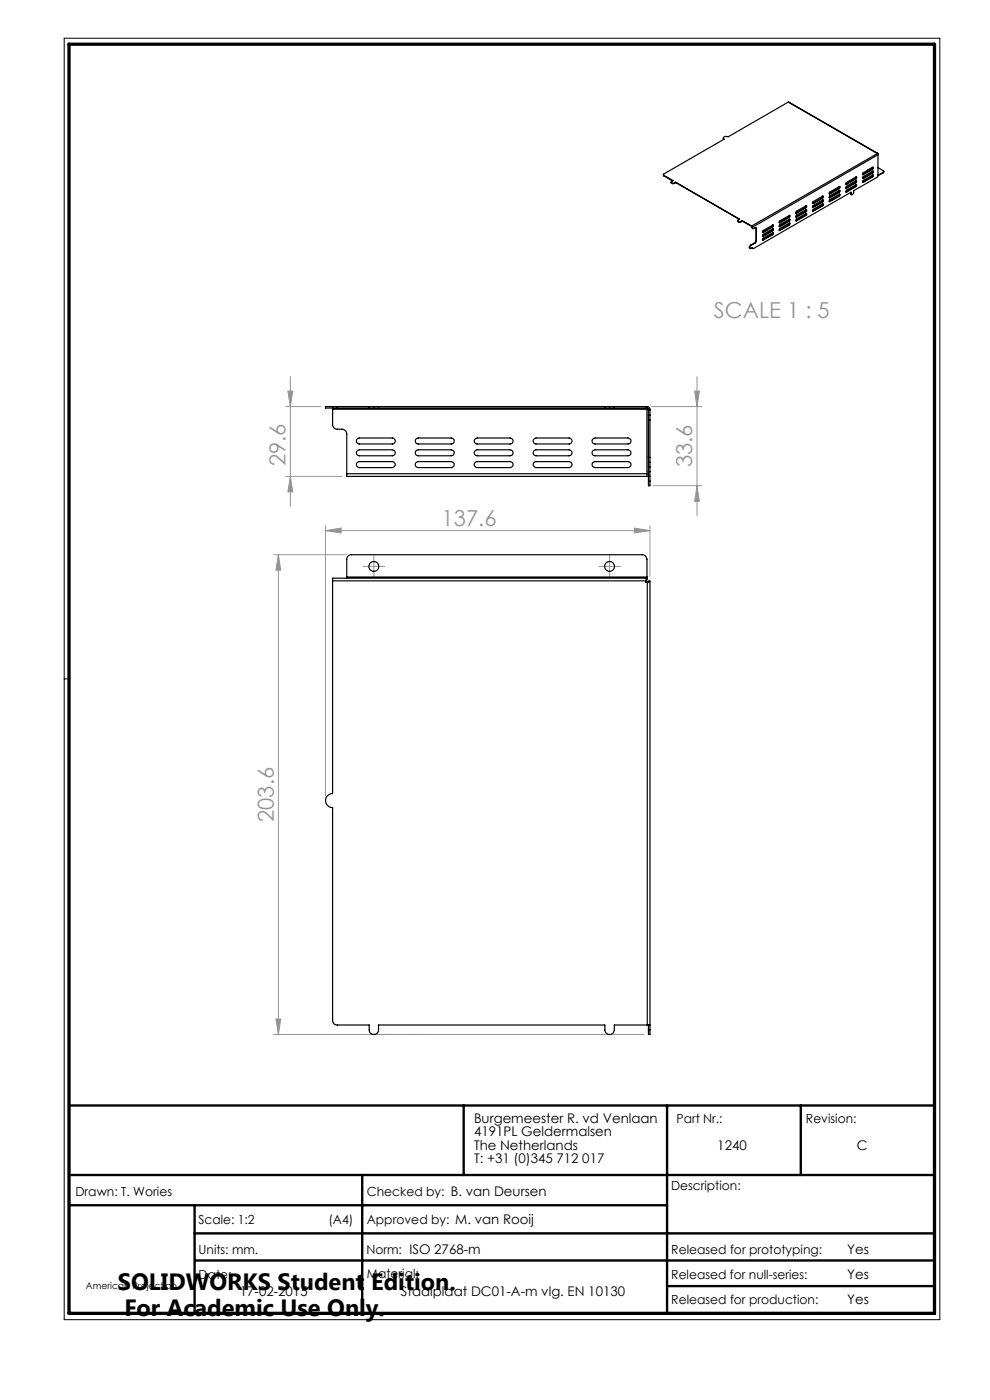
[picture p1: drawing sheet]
<svg xmlns="http://www.w3.org/2000/svg" width="210mm" height="297mm" viewBox="0 0 210 297" stroke-linecap="round" stroke-linejoin="round" font-family="sans-serif">
<path d="M13.6 8.1h185.8v271.9h-185.8zM14.6 144h-1" fill="none" stroke="#000" stroke-width=".21"/>
<path d="M14.6 234.5h183.6M98.4 234.5v14.8M141.5 234.5v44.1M169.9 234.5v14.8M14.6 249.3h183.6M14.6 255.7h126.9M41.3 255.7v22.9M76.8 249.3v29.3M41.3 261.7h156.9M41.4 267.4h156.8M141.5 272.8h56.7" fill="none" stroke="#000" stroke-width=".5"/>
<path d="M14.6 9.4h183.6v269.2h-183.6z" fill="none" stroke="#000" stroke-width=".7"/>
<g fill="none" stroke="#959595" stroke-width=".21">
<path d="M61.6 79.9v27.5M147.8 79.9v29.5M60.6 86.3h7.5M61.1 83h1l-.5 3.3zM138.3 86.3h10.5M147.4 83h.9l-.5 3.3zM58.1 117.7h15.5M59.1 117.7v101.8M59.1 117.7l.4 3.3h-1zM60.6 101.1h12M61.6 101.1l.5 3.2h-1zM69 112.6l3.4-.6v1.1z"/>
<path d="M69 111.5v57.3M69 112.6h68.9M79.3 118.9v2.5M129.3 118.9v2.5M134.5 112l3.4 .6-3.4 .5zM137.9 111.5v10.8M138.5 103h10.3M147.8 103l.5 3.4h-.9zM78 120.2h2.5M128.1 120.2h2.5M58.1 219.5h78.5M58.5 216.2h1l-.4 3.3z"/>
</g>
<path d="M79.3 118.9v-1.1M129.3 118.9v-1.1M78.1 120.1h-1.1M79.3 121.4v1M80.6 120.1h1M128.1 120.1h-1.1M129.3 121.4v1M130.6 120.1h1" fill="none" stroke="#959595" stroke-width=".21" stroke-dasharray="15.2 1.3 1.3 1.3"/>
<path d="M79.3 219.4h11.2" fill="none" stroke="#959595" stroke-width=".21" stroke-dasharray="15.2 1.3 1.3 1.3" stroke-dashoffset="11.6"/>
<g fill="#959595">
<path d="M134.5 112l3.4 .6-3.4 .5zM69 112.6l3.4-.6v1.1z"/>
<path d="M147.8 103l.5 3.4h-.9zM147.4 83h.9l-.5 3.3z"/>
<path d="M61.1 83h1l-.5 3.3zM61.6 101.1l.5 3.2h-1zM59.1 117.7l.4 3.3h-1zM58.5 216.2h1l-.4 3.3z"/>
</g>
<g fill="none" stroke="#000" stroke-width=".25">
<path d="M140.7 37l.1 .3M140.8 37.2l2 1.1-.5 .3 .2 .2M140.8 37.2v.1M140.8 37.3l1.9 1.1M142.3 38.7l.2 .2M142.5 38.8h.6M142.5 38.9h.6M142.5 38.8v.1M143.1 38.8v.1M143.3 38.7l13.6 7.8-.4 .2 .1 .3M143.3 38.7l-.2 .1M143.3 38.7h.1"/>
<path d="M143.3 38.7l13.5 7.8M143.3 38.7l-.2 .2M153.4 29.3l.1 .3M167.2 21.7l-12.8 7.3a.52 .52 0 0 0-.6-.1 .52 .52 0 0 0-.3 .6l-12.7 7.4v.3M167.2 21.7l19 10.8M167.2 21.7l18.8 10.8M177.9 39.9l-1.9 1.2M177.9 39.9l.1 .1M178.1 39.5l-.2 .4M179.5 39l-.1 .1M179.5 39.9h-.1M179.5 39l.1 .1"/>
<path d="M179.5 39.9h.1M181.5 37.9l.1 .1M181.5 37.9l-2 1.1M181.5 38.7l.1 .1M181.5 38.7l-2 1.2M181.5 39.5l.1 .1M181.5 39.5l-2 1.2M181.6 39.6l.1-.4-2.1 1.1-.2 .2v.2h.2M181.6 38a.21 .21 0 0 0 .2-.3 .21 .21 0 0 0-.2-.2l-2.1 1.2-.1 .3 .2 .1M181.6 38.8a.21 .21 0 0 0 .2-.2 .21 .21 0 0 0-.2-.3l-2.1 1.2-.1 .4h.2M181.6 38l-2 1.1M181.6 39.6l-2 1.1"/>
<path d="M181.6 38.8l-2 1.1M181.6 37.5l-.1 .4M181.6 38.3l-.1 .4M181.6 39.2l-.1 .3M183 37h.1M183 37.8h.1M183 38.6v.1M183 37.8l.1 .1M183 38.6l.1 .1M184.1 36.1l.3 .1M184.2 36l.3 .2M184.6 35.8l.2 .2"/>
<path d="M184.6 35.8l.3 .1M184.8 36.5l.3 .1M184.9 36.4l.2 .2M184.9 35.6l.1 .1M185 35.7l.1 .1M185 35.7h-.3M185 37.5l-2 1.1M185 35.9h.1M185 35.9l-2 1.1M185 36.7h.1M185 36.7l-2 1.1M185 37.5h.1"/>
<path d="M185.1 35.9a.21 .21 0 0 0 .2-.2 .21 .21 0 0 0-.2-.2l-2 1.2-.1 .3h.1M185.1 36.7l.2-.2-.1-.2-2.1 1.2-.1 .3 .1 .1M185.1 37.5l.2-.2-.1-.2-2.1 1.2-.1 .2v.2h.1M185.1 35.9l-2 1.1M185.1 36.7l-2 1.2M185.1 37.5l-2 1.2M185.2 35.5l-.2 .4M185.2 36.3l-.2 .4M185.2 37.1l-.2 .4M185.9 32.6h.1M186 32.6l.2 .2-26.6 15.4M186 32.5l.2 .1"/>
<path d="M186 32.6h.2M186 32.5l-.1 .1M186 32.6l-26.5 15.3M186 32.5v.1M186.2 32.6v4.9l-5.1 3v.3a.33 .33 0 0 1-.1 .4 .33 .33 0 0 1-.5-.1M186.3 37.1h.1M186.2 35.6l1.2 .6v.3M186.3 37.2l-.1 .1M186.3 37.1v.1M187.4 36.5l-1.1 .6M187.4 36.5v.2M187.4 36.7l-1.1 .5"/>
<path d="M187.5 36.4l-.1 .3M156.5 46.8l.1 .3M156.6 47h.6M156.6 47.1h.6M156.6 47v.1M157.2 47v.1M157.4 46.8l2.1 1.1M157.4 46.8l-.2 .2M157.4 46.8v.1M157.4 46.9l2.1 1.1M157.4 46.9l-.2 .2M159 52.5l.1 .2"/>
<path d="M159 52.5v.1M159.2 52l-.2 .5M159.2 52l.1 .1M159.3 52.1l-.3 .5M159.5 47.9l.1 .3M159.5 48v.2M159.5 47.9v.1M159.5 48.3l.2 .2M159.5 52.6l.2 .1M159.5 48.2h.1M159.5 48.3h.1M159.5 48.2v.1"/>
<path d="M159.6 48.3l.1 .2 .6-.2 .1 .2M159.6 48.2v.1M160.1 51.5l.1 .1M160.1 51.5l-.9 .5M160.2 51.6l-.9 .5M160.3 48.3l.1 .1M160.4 51l-.3 .5M160.4 48.4v.1M160.4 51v.1M160.4 48.4v2.6M160.4 51.1l-.2 .5M160.4 48.5v2.6"/>
<path d="M161.8 49.2l-.1 .1M161.8 50.1h-.1M161.8 50.9h-.1M161.8 49.2l.1 .1M161.8 50.1h.1M161.8 50.9h.1M163.8 48.9l-2 1.2M163.8 48.1l-2 1.1M163.8 49.7l-2 1.2M163.8 48.1l.1 .1M163.8 48.9l.1 .1M163.8 49.7l.1 .1"/>
<path d="M163.9 49l.1-.5-2.1 1.2-.2 .3 .2 .1M163.9 48.2l.1-.5-2.1 1.2-.2 .3 .2 .1M163.9 49.8l.1-.4-2.1 1.1-.2 .3 .2 .1M163.9 49l-2 1.1M163.9 48.2l-2 1.1M163.9 49.8l-2 1.1M164 47.7l-.2 .4M164 48.5l-.2 .4M164 49.4l-.2 .3M165.3 48.9h.1M165.3 47.2h.1M165.3 48h.1"/>
<path d="M165.3 47.2l.2 .1M165.3 48l.2 .1M165.3 48.9h.2M167.3 46.1l-2 1.1M167.3 46.9l-2 1.1M167.3 46.1h.1M167.3 46.9h.1M167.3 47.7l.1 .1M167.3 47.7l-2 1.2M167.4 46.9l.1-.4-2 1.2-.2 .2v.1l.2 .1M167.4 46.1l.1-.4-2 1.1-.2 .3v.1l.2 .1M167.4 47.8l.2-.4-.1-.1-2 1.2-.2 .2 .2 .2"/>
<path d="M167.4 46.9l-1.9 1.2M167.4 46.1l-1.9 1.2M167.4 47.8l-1.9 1.1M167.5 45.7l-.2 .4M167.5 46.5l-.2 .4M167.5 47.3l-.2 .4M168.8 46h.1M168.8 46.8h.1M168.9 45.2h-.1M168.9 45.2h.1M168.9 46h.1M168.9 46.8h.1"/>
<path d="M170.9 44l.1 .1M170.9 44l-2 1.2M170.9 44.8l.1 .1M170.9 44.8l-2 1.2M170.9 45.6l.1 .1M170.9 45.6l-2 1.2M171 44.9l.1-.2-.1-.3-2 1.2-.2 .3 .2 .1M171 44.1l.1-.5-2.1 1.2-.2 .2v.2h.2M171 45.7l.1-.2-.1-.2-2.1 1.2-.1 .3h.2M171 44.9l-2 1.1M171 44.1l-2 1.1M171 45.7l-2 1.1"/>
<path d="M171 43.6l-.1 .4M171 44.4l-.1 .4M171 45.3l-.1 .3M172.4 43.1h.1M172.4 44h.1M172.4 44.8h.1M172.4 43.1l.1 .1M174.4 42.8l-2 1.2M174.4 42l-2 1.1M174.4 42h.1M174.4 42.8l.1 .1M174.4 43.6l.1 .1"/>
<path d="M174.4 43.6l-2 1.2M174.5 42.9l.2-.3-.1-.2-2.2 1.2-.1 .4h.2M174.5 42l.2-.2-.1-.2-2.1 1.2-.2 .2 .2 .2M174.5 43.7l.1-.5-2.2 1.2-.1 .4h.2M174.5 42.9l-2 1.1M174.5 42l-2 1.2M174.5 43.7l-2 1.1M174.6 41.6l-.2 .4M174.6 42.4l-.2 .4M174.6 43.2l-.2 .4M175.9 41.1h.1M176 41.9h-.1"/>
<path d="M176 42.7l-.1 .1M176 41.1h.1M176 41.9h.1M176 42.7v.1M177.9 40.7l-1.9 1.2M177.9 40.7l.1 .1M177.9 41.6h.1M177.9 41.6l-1.9 1.1M178 40.8l.2-.4-2.2 1.2-.1 .2 .1 .1M178 40l.2-.2-.1-.3-2.1 1.3-.1 .2 .1 .1M178 41.6l.2-.4-2.2 1.2-.1 .2 .1 .2M178 40.8l-2 1.1"/>
<path d="M178 40l-2 1.1M178 41.6l-2 1.2M178.1 40.4l-.2 .3M178.1 41.2l-.2 .4M179.5 40.7h-.1M179.5 40.7h.1M180.4 41.1l.2 .2M180.4 41.1h.1M180.4 40.8v.3M180.5 41.1v-.3l-20.6 11.9h-.2l-.1-.1-.5 .1-.1-.1M70.6 86.6h.9M70.6 86.3h.9"/>
<path d="M70.6 86.3h-1.6v.3h1.6M70.6 86.6v.2M70.6 86.8v3.3a.96 .96 0 0 0 .9 .9h1.1a1.02 1.02 0 0 1 1 1.1v8.4M70.6 86.8h66.6M70.6 86.3v.3M71.5 86.3v.3M71.5 86.6h6.8M71.5 86.3h6.8M75.8 95.6l.4-.2h7a.64 .64 0 0 1 .7 .7 .64 .64 0 0 1-.7 .6h-7a.62 .62 0 0 1-.6-.4 .62 .62 0 0 1 .2-.7zM75.8 93.1l.4-.2h7a.64 .64 0 0 1 .7 .7 .64 .64 0 0 1-.7 .6h-7a.62 .62 0 0 1-.6-.4 .62 .62 0 0 1 .2-.7zM75.8 98.1l.4-.2h7a.64 .64 0 0 1 .7 .7 .64 .64 0 0 1-.7 .6h-7a.64 .64 0 0 1-.6-.4 .64 .64 0 0 1 .2-.7zM78.3 86.6h1"/>
<path d="M78.3 86.3h1M78.3 86.3v.3M79.3 86.6h1M79.3 86.3h1M79.3 86.3v.3M80.3 86.3v.3M80.3 86.6h48M80.3 86.3h48M88.3 95.6l.4-.2h7a.64 .64 0 0 1 .6 .7 .64 .64 0 0 1-.6 .6h-7a.62 .62 0 0 1-.6-.4 .62 .62 0 0 1 .2-.7zM88.3 93.1l.4-.2h7a.64 .64 0 0 1 .6 .7 .64 .64 0 0 1-.6 .6h-7a.62 .62 0 0 1-.6-.4 .62 .62 0 0 1 .2-.7zM88.3 98.1l.4-.2h7a.64 .64 0 0 1 .6 .7 .64 .64 0 0 1-.6 .6h-7a.64 .64 0 0 1-.6-.4 .64 .64 0 0 1 .2-.7zM100.8 95.6l.4-.2h7a.64 .64 0 0 1 .6 .7 .64 .64 0 0 1-.6 .6h-7a.62 .62 0 0 1-.6-.4 .62 .62 0 0 1 .2-.7z"/>
<path d="M100.8 93.1l.4-.2h7a.64 .64 0 0 1 .6 .7 .64 .64 0 0 1-.6 .6h-7a.62 .62 0 0 1-.6-.4 .62 .62 0 0 1 .2-.7zM100.8 98.1l.4-.2h7a.64 .64 0 0 1 .6 .7 .64 .64 0 0 1-.6 .6l-7.2-.1a.62 .62 0 0 1-.2-1zM113.3 98.1l.4-.2h7a.64 .64 0 0 1 .7 .7 .64 .64 0 0 1-.7 .6h-7a.64 .64 0 0 1-.6-.4 .64 .64 0 0 1 .2-.7zM113.3 93.1l.4-.2h7a.64 .64 0 0 1 .7 .7 .64 .64 0 0 1-.7 .6h-7a.62 .62 0 0 1-.6-.4 .62 .62 0 0 1 .2-.7zM113.3 95.6l.4-.2h7a.64 .64 0 0 1 .7 .7 .64 .64 0 0 1-.7 .6h-7a.62 .62 0 0 1-.6-.4 .62 .62 0 0 1 .2-.7zM125.8 93.1l.4-.2h7a.64 .64 0 0 1 .6 .7 .64 .64 0 0 1-.6 .6h-7a.62 .62 0 0 1-.6-.4 .62 .62 0 0 1 .2-.7zM125.8 95.6l.4-.2h7a.64 .64 0 0 1 .6 .7 .64 .64 0 0 1-.6 .6h-7a.62 .62 0 0 1-.6-.4 .62 .62 0 0 1 .2-.7zM125.8 98.1l.4-.2h7a.64 .64 0 0 1 .6 .7 .64 .64 0 0 1-.6 .6h-7a.64 .64 0 0 1-.6-.4 .64 .64 0 0 1 .2-.7zM128.3 86.6h1M128.3 86.3h1M128.3 86.3v.3M129.3 86.6h1"/>
<path d="M129.3 86.3h1M129.3 86.3v.3M130.3 86.3v.3M130.3 86.6h7M130.3 86.3h7M137 86.6l.2 .2M137.2 86.6v.2M137.2 86.8h.1M137.2 86.8v13.7M137.3 86.3l.4 .1 .2 .4M137.3 86.6l.2 .2M137.3 86.3v.3"/>
<path d="M137.5 99.1v.9M137.5 98.1v1M137.5 87.1v.9M137.5 88v1.1M137.5 97v1.1M137.5 99.1h.4M137.5 98.1h.4M137.5 86.8h.4M137.5 87.1h.4M137.5 88h.4M137.5 86.8v.3M137.5 89.1v7.9"/>
<path d="M137.5 89.1h.4M137.5 97h.4M137.9 99.1v.9M137.9 98.1v1M137.9 87.1v.9M137.9 88v1.1M137.9 97v1.1M137.9 86.8v.3M137.9 89.1v7.9M73.6 100.5v.6h63.6v-.6M73.6 100.5h63.6M137.5 100v1.1"/>
<path d="M137.5 102.1v.9h.4v-.9M137.5 100h.4M137.5 101.1h.4M137.5 101.1v1M137.5 102.1h.4M137.9 100v1.1M137.9 101.1v1M70.6 123.2v45.1a1.5 1.5 0 0 0-1.5 1.5 1.5 1.5 0 0 0 1.5 1.5v45.2a.96 .96 0 0 0 .9 .9h6.8v1.1a.99 .99 0 0 0 1 1 .99 .99 0 0 0 1-1v-1.1h48v1.1a1.01 1.01 0 0 0 1 1 1.01 1.01 0 0 0 1-1v-1.1h7M70.6 123.2h66.4M73.6 122.4v.3M73.6 122.4v-3.7a.96 .96 0 0 1 .9-1h61.7a1.02 1.02 0 0 1 1 1v3.7M73.6 122.4h63.6"/>
<path d="M137 123.2h.1M137 123.2v.3h.3M137.2 122.7h-66.6v.5M137.2 122.7l-.2 .5M137.2 122.7v.3l-.2 .2M137.2 122.4v.3M137.3 123.5h.1M137.3 123.5v93.9M137.9 123.3h-.4l-.2 .2M137.9 123.3l-.6 .2M137.9 123.3v95.2M137.3 217.4h.6"/>
<path d="M137.5 218.5v1h.4v-1M137.5 217.4v1.1M137.5 218.5h.4"/>
<circle cx="79.3" cy="120.2" r="1.05"/>
<circle cx="129.3" cy="120.2" r="1.04"/>
</g>
<g font-size="5">
<text x="25" y="273.7">SOLIDWORKS Student Edition.</text>
<text x="26.4" y="279.2">For Academic Use Only.</text>
</g>
<g font-size="4.7" fill="#959595">
<text x="151.4" y="67.4">SCALE 1 : 5</text>
<text x="60.6" y="99" transform="rotate(-90 60.6 99)">29.6</text>
<text x="146.9" y="99.1" transform="rotate(-90 146.9 99.1)">33.6</text>
<text x="93.7" y="111.5">137.6</text>
<text x="58.1" y="174.4" transform="rotate(-90 58.1 174.4)">203.6</text>
</g>
<g font-size="2.8">
<text x="100.5" y="238.2">Burgemeester R. vd Venlaan</text>
<text x="100.5" y="241.1">4191PL Geldermalsen</text>
<text x="100.5" y="243.9">The Netherlands</text>
<text x="152.2" y="243.9">1240</text>
<text x="181.8" y="243.9">C</text>
<text x="100.5" y="246.7">T: +31 (0)345 712 017</text>
<text x="179.7" y="266">Yes</text>
<text x="50.9" y="275">17-02-2015</text>
<text x="85" y="275">Staalplaat DC01-A-m vlg. EN 10130</text>
<text x="179.7" y="271.4">Yes</text>
<text x="179.7" y="276.6">Yes</text>
</g>
<g font-size="2.7">
<text x="143.5" y="238.2">Part Nr.:</text>
<text x="171" y="238.2">Revision:</text>
<text x="16" y="253.7">Drawn: T. Wories</text>
<text x="77.8" y="253.7">Checked by: B. van Deursen</text>
<text x="142.4" y="252.5">Description:</text>
<text x="42.1" y="259.7">Scale: 1:2</text>
<text x="69.7" y="259.7">(A4)</text>
<text x="77.8" y="259.7">Approved by: M. van Rooij</text>
<text x="42.1" y="266">Units: mm.</text>
<text x="77.7" y="266">Norm: ISO 2768-m</text>
<text x="142.4" y="266">Released for prototyping:</text>
<text x="42.1" y="271.3">Date:</text>
<text x="77.8" y="271">Material:</text>
<text x="142.4" y="271.3">Released for null-series:</text>
<text x="142.4" y="276.6">Released for production:</text>
</g>
<text font-size="2" x="18.2" y="273.4">American Projection</text>
</svg>
